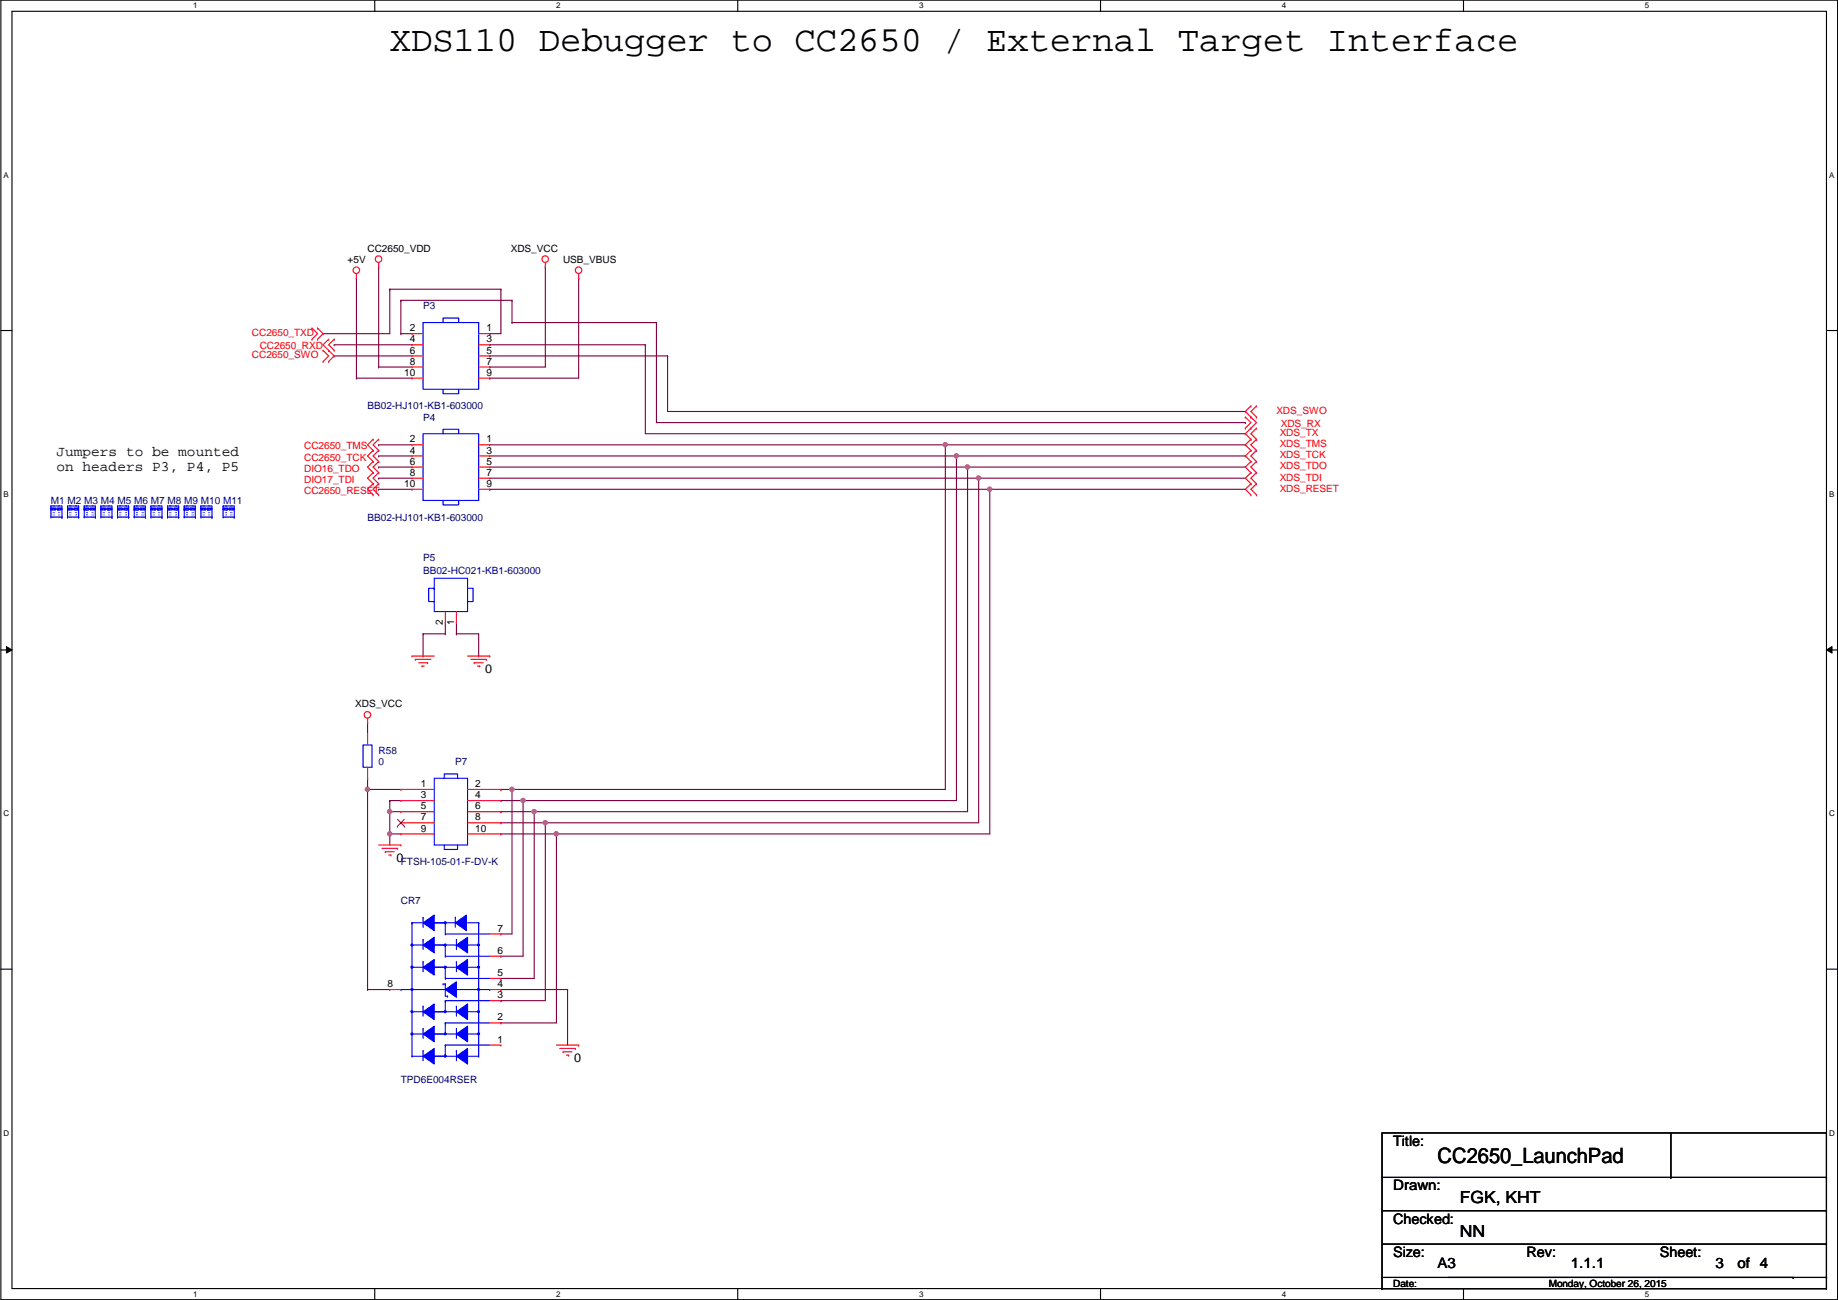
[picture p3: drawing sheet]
<svg xmlns="http://www.w3.org/2000/svg" width="420mm" height="297mm" viewBox="0 0 420 297" stroke-linecap="round" stroke-linejoin="round" font-family="sans-serif">
<path d="M.2 0h419.9v297h-419.9zM2.7 2.6h414.8v291.8h-414.8z" fill="none" stroke="#000" stroke-width=".25"/>
<g fill="#fff">
<path d="M44.2 .3h1v2h-1z"/>
<path d="M44.2 294.7h1v2h-1z"/>
</g>
<path d="M85.7 0v2.6M85.7 294.4v2.6" fill="none" stroke="#000" stroke-width=".25"/>
<g fill="#fff">
<path d="M127.1 .3h1v2h-1z"/>
<path d="M127.1 294.7h1v2h-1z"/>
</g>
<path d="M168.6 0v2.6M168.6 294.4v2.6" fill="none" stroke="#000" stroke-width=".25"/>
<g fill="#fff">
<path d="M210.1 .3h1v2h-1z"/>
<path d="M210.1 294.7h1v2h-1z"/>
</g>
<path d="M251.6 0v2.6M251.6 294.4v2.6" fill="none" stroke="#000" stroke-width=".25"/>
<g fill="#fff">
<path d="M293 .3h1v2h-1z"/>
<path d="M293 294.7h1v2h-1z"/>
</g>
<path d="M334.5 0v2.6M334.5 294.4v2.6" fill="none" stroke="#000" stroke-width=".25"/>
<g fill="#fff">
<path d="M376 .3h1v2h-1z"/>
<path d="M376 294.7h1v2h-1z"/>
<path d="M.8 39h1.2v2h-1.2z"/>
<path d="M418.2 39h1.1v2h-1.1z"/>
<path d="M.8 112h1.2v2h-1.2z"/>
<path d="M418.2 112h1.1v2h-1.1z"/>
</g>
<path d="M.2 75.5h2.5M417.5 75.5h2.6" fill="none" stroke="#000" stroke-width=".25"/>
<g fill="#fff">
<path d="M.8 185h1.3v1.9h-1.3z"/>
<path d="M418.2 185h1.2v1.9h-1.2z"/>
</g>
<path d="M.2 148.5h2.5M417.5 148.5h2.6" fill="none" stroke="#000" stroke-width=".25"/>
<path d="M1.5 147.7l1.2 .8-1.2 .7zM417.5 148.5l1.3-.8v1.5z" fill="#000"/>
<path d="M1.5 147.7l1.2 .8-1.2 .7zM417.5 148.5l1.3-.8v1.5z" fill="none" stroke="#000" stroke-width=".23"/>
<g fill="#fff">
<path d="M.8 257.9h1.3v2h-1.3z"/>
<path d="M418.2 257.9h1.2v2h-1.2z"/>
</g>
<path d="M.2 221.4h2.5M417.5 221.4h2.6" fill="none" stroke="#000" stroke-width=".25"/>
<g fill="none" stroke="#800040" stroke-width=".25">
<path d="M91.6 76.2h.1M91.6 76.2h2.6M112 78.8h.1M112 76.2h.1M112 78.8h35.5M112 76.2h2.5M147.5 78.8h.1M147.5 78.8v20.3M112 81.3h.1M112 81.3h40.6M86.6 111.8h.1M86.6 101.6h.1"/>
<path d="M86.6 104.2h.1M86.6 109.3h.1M86.6 106.7h.1M86.6 111.8h7.6M86.6 101.6h7.6M86.6 104.2h7.6M86.6 109.3h7.6M86.6 106.7h7.6M96.7 149.9h.1M96.7 144.8h.1M96.7 144.8v5.1M96.7 144.8h5.1"/>
<path d="M109.4 149.9h.1M109.4 144.8v5.1M89.1 182.9h.1M89.1 185.5h.1M89.1 182.9v7.6M89.1 182.9h2.5M89.1 185.5h2.5"/>
</g>
<circle cx="89.1" cy="190.5" r=".49" fill="#f0f"/>
<circle cx="89.1" cy="190.5" r=".49" fill="none" stroke="#f0f" stroke-width=".25"/>
<circle cx="89.1" cy="185.4" r=".49" fill="#f0f"/>
<circle cx="89.1" cy="185.4" r=".49" fill="none" stroke="#f0f" stroke-width=".25"/>
<path d="M84 180.4h.1M84 180.4v45.7M89.1 190.5h.1M89.1 190.5h2.5M89.1 190.5v2.6" fill="none" stroke="#800040" stroke-width=".25"/>
<circle cx="84" cy="180.4" r=".49" fill="#f0f"/>
<circle cx="84" cy="180.4" r=".49" fill="none" stroke="#f0f" stroke-width=".25"/>
<g fill="none" stroke="#800040" stroke-width=".25">
<path d="M114.5 180.4h.1M114.5 182.9h.1M114.5 190.5h.1M114.5 185.5h.1M114.5 188h.1M114.5 180.4h2.5M114.5 182.9h5.1M114.5 190.5h12.7M114.5 185.5h7.6M114.5 188h109.2M117 180.4h.1M117 180.4v33"/>
<path d="M119.6 182.9h.1M119.6 182.9v35.6M124.7 188h.1M124.7 188v40.6M127.2 190.5h.1M127.2 190.5v43.2M84 226.1h.1M84 226.1h5.1M114.5 226.1h.1M114.5 226.1h15.2M129.7 226.1h.1M129.7 226.1v12.7"/>
</g>
<circle cx="124.6" cy="188" r=".49" fill="#f0f"/>
<circle cx="124.6" cy="188" r=".49" fill="none" stroke="#f0f" stroke-width=".25"/>
<path d="M127.2 190.5h.1M127.2 190.5h99.1" fill="none" stroke="#800040" stroke-width=".25"/>
<circle cx="127.2" cy="190.5" r=".49" fill="#f0f"/>
<circle cx="127.2" cy="190.5" r=".49" fill="none" stroke="#f0f" stroke-width=".25"/>
<path d="M117 180.4h.1M117 180.4h99.1" fill="none" stroke="#800040" stroke-width=".25"/>
<circle cx="117" cy="180.4" r=".49" fill="#f0f"/>
<circle cx="117" cy="180.4" r=".49" fill="none" stroke="#f0f" stroke-width=".25"/>
<path d="M119.6 182.9h.1M119.6 182.9h99" fill="none" stroke="#800040" stroke-width=".25"/>
<circle cx="119.6" cy="182.9" r=".49" fill="#f0f"/>
<circle cx="119.6" cy="182.9" r=".49" fill="none" stroke="#f0f" stroke-width=".25"/>
<g fill="none" stroke="#800040" stroke-width=".25">
<path d="M73.9 76.2h.1M81.5 63.5h.1M81.5 63.5v22.9M86.6 61h.1M86.6 61v22.9M89.1 66.1h.1M89.1 66.1v10.1h-15.2M89.1 66.1h25.4M91.6 68.6h.1M91.6 68.6v7.6M91.6 68.6h25.4M114.5 66.1h.1"/>
<path d="M114.5 66.1v10.1M124.7 61h.1M124.7 61v22.9h-12.7M132.3 63.5h.1M132.3 63.5v22.9h-20.3M76.4 81.3h.1M76.4 81.3h17.8M81.5 86.4h.1M81.5 86.4h12.7M86.6 83.9h.1M86.6 83.9h7.6M112 86.4h.1"/>
<path d="M112 83.9h.1M112 101.6h104.1M112 104.2h106.6M112 106.7h109.2M216.1 101.6h.1M218.6 104.2h.1M221.2 106.7h.1M104.3 144.8h.1M104.3 144.8h5.1"/>
</g>
<circle cx="221.2" cy="106.7" r=".49" fill="#f0f"/>
<circle cx="221.2" cy="106.7" r=".49" fill="none" stroke="#f0f" stroke-width=".25"/>
<path d="M117 68.6h.1M117 73.7h.1M117 68.6v5.1M117 73.7h33.1M150.1 73.7h.1M150.1 73.7v22.9M112 111.8h.1M112 109.3h111.7M112 111.8h114.3M223.7 109.3h.1" fill="none" stroke="#800040" stroke-width=".25"/>
<circle cx="226.2" cy="111.8" r=".49" fill="#f0f"/>
<circle cx="226.2" cy="111.8" r=".49" fill="none" stroke="#f0f" stroke-width=".25"/>
<path d="M147.5 99.1h137.2M150.1 96.6h134.6M152.6 94h132.1M284.7 96.6h.1M284.7 99.1h.1M284.7 94h.1M221.2 106.7h.1M221.2 106.7v78.8M223.7 109.3h.1M223.7 109.3v78.7M226.3 111.8h.1M226.3 111.8h58.4" fill="none" stroke="#800040" stroke-width=".25"/>
<circle cx="223.7" cy="109.2" r=".49" fill="#f0f"/>
<circle cx="223.7" cy="109.2" r=".49" fill="none" stroke="#f0f" stroke-width=".25"/>
<path d="M152.6 81.3h.1M152.6 81.3v12.7M122.1 185.5h.1M122.1 185.5v38.1h-7.6M122.1 185.5h99.1M114.5 233.7h.1M114.5 228.6h.1M114.5 223.6h.1M114.5 233.7h12.7M114.5 228.6h10.2" fill="none" stroke="#800040" stroke-width=".25"/>
<circle cx="122.1" cy="185.4" r=".49" fill="#f0f"/>
<circle cx="122.1" cy="185.4" r=".49" fill="none" stroke="#f0f" stroke-width=".25"/>
<g fill="none" stroke="#800040" stroke-width=".25">
<path d="M216.1 101.6h.1M216.1 101.6v78.8M221.2 106.7h.1M221.2 106.7h63.5M223.7 109.3h.1M223.7 109.3h61M226.3 111.8h.1M226.3 111.8v78.7M84 177.8h.1M84 165.1h.1M84 165.1v2.6M84 177.8v2.6"/>
<path d="M84 180.4h.1M84 180.4h7.6M114.5 218.5h.1M114.5 213.4h.1M114.5 218.5h5.1M114.5 213.4h2.5"/>
</g>
<circle cx="216.1" cy="101.6" r=".49" fill="#f0f"/>
<circle cx="216.1" cy="101.6" r=".49" fill="none" stroke="#f0f" stroke-width=".25"/>
<path d="M216.1 101.6h68.6M218.6 104.2h.1M218.6 104.2v78.7M284.7 101.6h.1" fill="none" stroke="#800040" stroke-width=".25"/>
<circle cx="218.6" cy="104.2" r=".49" fill="#f0f"/>
<circle cx="218.6" cy="104.2" r=".49" fill="none" stroke="#f0f" stroke-width=".25"/>
<path d="M76.4 78.8h.1M76.4 78.8h17.8M218.6 104.2h66.1M284.7 104.2h.1M101.8 144.8h.1M101.8 142.3v2.5M104.3 144.8h.1M104.3 142.3v2.5" fill="none" stroke="#800040" stroke-width=".25"/>
<g fill="none" stroke="#f00" stroke-width=".25">
<path d="M86.6 60v1M124.7 60v1M71.3 75h.1M71.3 77.5h.1M71.3 75l1.3 1.2-1.3 1.3M72.6 77.5h.1M72.6 75h.1M72.6 75l1.3 1.2-1.3 1.3M75.1 77.5h.1M75.1 77.5l-1.2 1.3 2.5 2.5-1.3 1.3M76.4 77.5h.1M76.4 77.5l-1.3 1.3 1.3 1.3"/>
<path d="M81.5 63.5h.1M81.5 62.5v1M86.6 61h.1M124.7 61h.1M132.3 63.5h.1M132.3 62.5v1M73.9 80.1h.1M73.9 82.6h.1M73.9 80.1l1.2 1.2-1.2 1.3M75.1 82.6h.1M75.1 80.1h.1M76.4 80.1h.1"/>
<path d="M284.7 95.3h.1M284.7 97.8h.1M284.7 95.3l1.3 1.3-1.3 1.2M286 95.3h.1M286 97.8h.1M286 92.8h.1M286 92.8l-1.3 1.2 2.5 2.6-2.5 2.5 1.3 1.3M287.2 97.8h.1M287.2 92.8h.1M287.2 95.3h.1M287.2 97.8l-1.2 1.3 1.2 1.3M287.2 92.8l-1.2 1.2 1.2 1.3"/>
<path d="M85.3 105.5h.1M85.3 108h.1M85.3 110.5h.1M85.3 113.1h.1M85.3 100.4h.1M85.3 102.9h.1M85.3 105.5l-1.3 1.2 1.3 1.3M85.3 108l-1.3 1.3 1.3 1.2M85.3 110.5l-1.3 1.3 1.3 1.3M85.3 100.4l-1.3 1.2 1.3 1.3M85.3 102.9l-1.3 1.3 1.3 1.3M86.6 105.5h.1"/>
<path d="M86.6 108h.1M86.6 110.5h.1M86.6 113.1h.1M86.6 100.4h.1M86.6 102.9h.1M86.6 105.5l-1.3 1.2 1.3 1.3M86.6 108l-1.3 1.3 1.3 1.2M86.6 110.5l-1.3 1.3 1.3 1.3M86.6 100.4l-1.3 1.2 1.3 1.3M86.6 102.9l-1.3 1.3 1.3 1.3M286 108h.1M286 105.5h.1"/>
<path d="M286 110.5h.1M286 113.1h.1M286 102.9h.1M286 100.4h.1M286 105.5l-1.3 1.2 1.3 1.3M286 108l-1.3 1.3 1.3 1.2M286 110.5l-1.3 1.3 1.3 1.3M286 102.9l-1.3 1.3 1.3 1.3M286 100.4l-1.3 1.2 1.3 1.3M287.2 105.5h.1M287.2 108h.1M287.2 110.5h.1"/>
<path d="M287.2 113.1h.1M287.2 102.9h.1M287.2 100.4h.1M287.2 105.5l-1.2 1.2 1.2 1.3M287.2 108l-1.2 1.3 1.2 1.2M287.2 110.5l-1.2 1.3 1.2 1.3M287.2 102.9l-1.2 1.3 1.2 1.3M287.2 100.4l-1.2 1.2 1.2 1.3M94.2 149.9h.1M94.2 149.9h5.1M94.9 150.7h.1M94.9 150.7h3.6"/>
<path d="M95.7 151.4h2M96.5 152.2h.1M96.5 152.2h.5M97.7 151.4h.1M106.9 149.9h5.1M107.6 150.7h3.6M108.4 151.4h.1M108.4 151.4h2M109.2 152.2h.5M109.7 152.2h.1M111.2 150.7h.1M112 149.9h.1"/>
<path d="M84 165.1h.1M84 164.1v1M86.6 193.1h5M87.3 193.8h3.6M88.1 194.6h.1M88.1 194.6h2M88.8 195.4h.6M89.4 195.4h.1M90.9 193.8h.1M91.6 193.1h.1M127.2 238.8h5.1M128 239.6h3.5"/>
<path d="M131.5 239.6h.1M132.3 238.8h.1M128.7 240.3h.1M128.7 240.3h2.1M129.5 241.1h.5M130 241.1h.1"/>
<circle cx="86.5" cy="59.2" r=".75"/>
<circle cx="124.6" cy="59.2" r=".75"/>
<circle cx="81.5" cy="61.7" r=".75"/>
<circle cx="132.3" cy="61.7" r=".75"/>
<circle cx="84" cy="163.3" r=".75"/>
</g>
<g fill="none" stroke="#000" stroke-width=".25">
<path d="M315.9 258.9h101.6v33h-101.6zM382 258.9v10.1M315.9 269h101.6M315.9 276.6h101.6M382 269h.1M417.5 269h.1M417.5 276.6h.1M315.9 294.4h.1M315.9 284.3h101.6M315.9 291.9v2.5M315.9 294.4h101.6M331.2 291.9h78.7"/>
<path d="M409.9 291.9h.1M417.5 284.3h.1M417.5 294.4h.1M417.5 291.9h.1M417.5 291.9v2.5"/>
</g>
<g fill="none" stroke="#00f" stroke-width=".25">
<path d="M11.6 115.6h.1M11.6 118.2h.1M11.6 116.4h.1M11.6 116.1h.1M11.6 118.2h2.6M11.6 115.6h2.6v.5M11.6 116.4h2.6v1.8M11.6 116.1h2.6M11.6 115.6v.5M11.6 116.4v1.8M11.9 116.4h.1M11.9 116.1v.3"/>
<path d="M12.6 116.4h.1M12.6 116.1v.3M13.2 116.4h.1M13.2 116.1v.3M13.9 116.4h.1M13.9 116.1v.3M14.2 118.2h.1M14.2 116.1h.1M30.7 115.6h.1M30.7 118.2h.1M30.7 116.4h.1M30.7 116.1h.1"/>
<path d="M30.7 118.2h2.5M30.7 115.6h2.5v.5M30.7 116.4h2.5v1.8M30.7 115.6v.5M30.7 116.4v1.8M30.7 116.1h2.5M30.9 116.4h.1M30.9 116.1v.3M31.7 116.4h.1M31.7 116.1v.3M32.2 116.4h.1M32.2 116.1v.3"/>
<path d="M33 116.4h.1M33 116.1v.3M33.2 118.2h.1M33.2 116.1h.1M34.5 115.6h.1M34.5 118.2h.1M34.5 116.4h.1M34.5 116.1h.1M34.5 118.2h2.5M34.5 115.6h2.5v.5M34.5 116.4h2.5v1.8M34.5 116.1h2.5"/>
<path d="M34.5 115.6v.5M34.5 116.4v1.8M34.7 116.4h.1M34.7 116.1v.3M35.5 116.4h.1M35.5 116.1v.3M36 116.4h.1M36 116.1v.3M36.8 116.4h.1M36.8 116.1v.3M37 118.2h.1M37 116.1h.1"/>
<path d="M38.3 115.6h.1M38.3 118.2h.1M38.3 116.4h.1M38.3 116.1h.1M38.3 118.2h2.5M38.3 115.6h2.5v.5M38.3 116.4h2.5v1.8M38.3 116.1h2.5M38.3 115.6v.5M38.3 116.4v1.8M38.6 116.4h.1M38.6 116.1v.3"/>
<path d="M39.3 116.4h.1M39.3 116.1v.3M39.8 116.4h.1M39.8 116.1v.3M40.6 116.4h.1M40.6 116.1v.3M40.8 118.2h.1M40.8 116.1h.1"/>
</g>
<g fill="none" stroke="#00f" stroke-width=".25" stroke-dasharray="0 .5">
<path d="M12.1 115.6v2.6M12.1 118.2h.1M12.4 115.6v2.6M12.4 118.2h.1M13.4 115.6v2.6M13.4 118.2h.1M13.7 115.6v2.6M13.7 118.2h.1M31.2 115.6v2.6M31.2 118.2h.1M31.4 115.6v2.6M31.4 118.2h.1"/>
<path d="M32.5 115.6v2.6M32.5 118.2h.1M32.7 115.6v2.6M32.7 118.2h.1M35 115.6v2.6M35 118.2h.1M35.3 115.6v2.6M35.3 118.2h.1M36.3 115.6v2.6M36.3 118.2h.1M36.5 115.6v2.6M36.5 118.2h.1"/>
<path d="M38.8 115.6v2.6M38.8 118.2h.1M39.1 115.6v2.6M39.1 118.2h.1M40.1 115.6v2.6M40.1 118.2h.1M40.3 115.6v2.6M40.3 118.2h.1"/>
</g>
<path d="M96.7 241.3l2.6-1.7v3.5z" fill-rule="evenodd" fill="#00f"/>
<path d="M94.2 241.3h.1M94.2 241.3h2.5M96.7 241.3l2.6-1.7v3.5zM96.7 240.1h.1M96.7 240.1v2.3M99.3 241.3h.1M99.3 241.3h5M104.3 241.3h.1M106.9 241.3h2.5M109.4 241.3h.1" fill="none" stroke="#00f" stroke-width=".25"/>
<path d="M96.7 236.3l2.6-1.8v3.5z" fill-rule="evenodd" fill="#00f"/>
<path d="M94.2 236.3h.1M94.2 236.3h2.5M96.7 236.3l2.6-1.8v3.5zM96.7 235h.1M96.7 235v2.3M99.3 236.3h.1M99.3 236.3h5M104.3 236.3h.1M106.9 236.3h2.5M109.4 236.3h.1" fill="none" stroke="#00f" stroke-width=".25"/>
<path d="M96.7 231.2l2.6-1.8v3.6z" fill-rule="evenodd" fill="#00f"/>
<path d="M94.2 231.2h.1M94.2 231.2h2.5M96.7 231.2l2.6-1.8v3.6zM96.7 229.9h.1M96.7 229.9v2.3M99.3 231.2h.1M99.3 231.2h5M104.3 231.2h.1M106.9 231.2h2.5M109.4 231.2h.1" fill="none" stroke="#00f" stroke-width=".25"/>
<path d="M96.7 221l2.6-1.8v3.6z" fill-rule="evenodd" fill="#00f"/>
<path d="M96.7 219.8h.1M96.7 219.8v2.2M94.2 221h.1M94.2 221h2.5M96.7 221l2.6-1.8v3.6zM99.3 221h.1M99.3 221h5.3M104.6 221h.1M106.9 221h2.5M109.4 221h.1" fill="none" stroke="#00f" stroke-width=".25"/>
<path d="M96.7 215.9l2.6-1.7v3.5z" fill-rule="evenodd" fill="#00f"/>
<path d="M94.2 215.9h.1M94.2 215.9h2.5M96.7 215.9l2.6-1.7v3.5zM96.7 214.7h.1M96.7 214.7v2.3M99.3 215.9h.1M99.3 215.9h5M104.3 215.9h.1M106.9 215.9h2.5M109.4 215.9h.1" fill="none" stroke="#00f" stroke-width=".25"/>
<path d="M96.7 210.9l2.6-1.8v3.5z" fill-rule="evenodd" fill="#00f"/>
<path d="M94.2 210.9h.1M94.2 210.9h2.5M96.7 210.9l2.6-1.8v3.5zM96.7 209.6h.1M96.7 209.6v2.3M99.3 210.9h.1M99.3 210.9h5.3M104.6 210.9h.1" fill="none" stroke="#00f" stroke-width=".25"/>
<path d="M101.8 226.1l2.5-1.8v3.6z" fill-rule="evenodd" fill="#00f"/>
<g fill="none" stroke="#00f" stroke-width=".25">
<path d="M101.8 218.5h.1M101.8 213.4h.1M101.8 215.9h.1M101.8 210.9h.1M101.8 210.9v2.5M101.8 215.9v2.6M101.8 218.5h10.2M101.8 213.4h10.2M91.6 226.1h.1M91.6 226.1h10.2M94.2 226.1h.1M101.3 224.8h.1"/>
<path d="M101.3 224.8h.5M101.8 226.1l2.5-1.8v3.6zM101.8 224.8h.1M101.8 238.8h.1M101.8 233.7h.1M101.8 228.6h.1M101.8 223.6h.1M101.8 221h.1M101.8 221v2.6M101.8 224.8v2.8h.5M101.8 228.6v2.6M101.8 233.7v2.6"/>
<path d="M101.8 238.8v2.5M101.8 238.8h10.2M101.8 233.7h10.2M101.8 228.6h10.2M101.8 223.6h10.2M102.3 227.6h.1M104.3 226.1h7.7M109.4 226.1h.1M112 226.1h.1"/>
</g>
<path d="M109.2 236.1h.4v.3h-.4z" fill-rule="evenodd" fill="#00f"/>
<path d="M109.2 236.1h.4v.3h-.4z" fill="none" stroke="#00f" stroke-width=".25"/>
<path d="M94 220.8h.3v.4h-.3z" fill-rule="evenodd" fill="#00f"/>
<path d="M94 220.8h.3v.4h-.3z" fill="none" stroke="#00f" stroke-width=".25"/>
<path d="M94 215.7h.3v.4h-.3z" fill-rule="evenodd" fill="#00f"/>
<path d="M94 215.7h.3v.4h-.3z" fill="none" stroke="#00f" stroke-width=".25"/>
<path d="M109.2 215.7h.4v.4h-.4z" fill-rule="evenodd" fill="#00f"/>
<path d="M109.2 215.7h.4v.4h-.4z" fill="none" stroke="#00f" stroke-width=".25"/>
<path d="M109.2 220.8h.4v.4h-.4z" fill-rule="evenodd" fill="#00f"/>
<path d="M109.2 220.8h.4v.4h-.4z" fill="none" stroke="#00f" stroke-width=".25"/>
<path d="M101.6 210.7h.3v.3h-.3z" fill-rule="evenodd" fill="#00f"/>
<path d="M101.6 210.7h.3v.3h-.3z" fill="none" stroke="#00f" stroke-width=".25"/>
<path d="M101.6 215.7h.3v.4h-.3z" fill-rule="evenodd" fill="#00f"/>
<path d="M101.6 215.7h.3v.4h-.3z" fill="none" stroke="#00f" stroke-width=".25"/>
<path d="M101.6 220.8h.3v.4h-.3z" fill-rule="evenodd" fill="#00f"/>
<path d="M101.6 220.8h.3v.4h-.3z" fill="none" stroke="#00f" stroke-width=".25"/>
<path d="M101.6 231h.3v.3h-.3z" fill-rule="evenodd" fill="#00f"/>
<path d="M101.6 231h.3v.3h-.3z" fill="none" stroke="#00f" stroke-width=".25"/>
<path d="M101.6 236.1h.3v.3h-.3z" fill-rule="evenodd" fill="#00f"/>
<path d="M101.6 236.1h.3v.3h-.3z" fill="none" stroke="#00f" stroke-width=".25"/>
<path d="M101.6 241.1h.3v.4h-.3z" fill-rule="evenodd" fill="#00f"/>
<path d="M101.6 241.1h.3v.4h-.3z" fill="none" stroke="#00f" stroke-width=".25"/>
<path d="M94 236.1h.3v.3h-.3z" fill-rule="evenodd" fill="#00f"/>
<path d="M94 236.1h.3v.3h-.3z" fill="none" stroke="#00f" stroke-width=".25"/>
<path d="M94 231h.3v.3h-.3z" fill-rule="evenodd" fill="#00f"/>
<path d="M106.9 210.9h2.5M109.4 210.9h.1M94 231h.3v.3h-.3zM104.3 240.1h.1M104.3 240.1v2.3" fill="none" stroke="#00f" stroke-width=".25"/>
<path d="M104.3 241.3l2.6-1.7v3.5z" fill-rule="evenodd" fill="#00f"/>
<path d="M104.3 235h.1M104.3 235v2.3M104.3 241.3l2.6-1.7v3.5z" fill="none" stroke="#00f" stroke-width=".25"/>
<path d="M104.3 236.3l2.6-1.8v3.5z" fill-rule="evenodd" fill="#00f"/>
<path d="M104.3 236.3l2.6-1.8v3.5zM104.3 229.9h.1M104.3 229.9v2.3" fill="none" stroke="#00f" stroke-width=".25"/>
<path d="M104.3 231.2l2.6-1.8v3.6z" fill-rule="evenodd" fill="#00f"/>
<path d="M104.3 219.8h.1M104.3 219.8v2.2M104.3 231.2l2.6-1.8v3.6z" fill="none" stroke="#00f" stroke-width=".25"/>
<path d="M104.3 221l2.6-1.8v3.6z" fill-rule="evenodd" fill="#00f"/>
<path d="M104.3 214.7h.1M104.3 214.7v2.3M104.3 221l2.6-1.8v3.6z" fill="none" stroke="#00f" stroke-width=".25"/>
<path d="M104.3 215.9l2.6-1.7v3.5z" fill-rule="evenodd" fill="#00f"/>
<path d="M104.1 209.6h.1M104.1 209.6v2.3M104.3 215.9l2.6-1.7v3.5z" fill="none" stroke="#00f" stroke-width=".25"/>
<path d="M104.1 210.9l2.5-1.8v3.5z" fill-rule="evenodd" fill="#00f"/>
<path d="M104.1 210.9l2.5-1.8v3.5z" fill="none" stroke="#00f" stroke-width=".25"/>
<path d="M109.2 225.9h.4v.3h-.4z" fill-rule="evenodd" fill="#00f"/>
<path d="M109.2 225.9h.4v.3h-.4z" fill="none" stroke="#00f" stroke-width=".25"/>
<path d="M94 225.9h.3v.3h-.3z" fill-rule="evenodd" fill="#00f"/>
<path d="M94 225.9h.3v.3h-.3z" fill="none" stroke="#00f" stroke-width=".25"/>
<path d="M109.2 231h.4v.3h-.4z" fill-rule="evenodd" fill="#00f"/>
<g fill="none" stroke="#00f" stroke-width=".25">
<path d="M96.7 73.7h12.7v15.2h-12.7zM101.3 73.7v-1h3.5v1M96.7 99.1h12.7v15.2h-12.7zM101.3 88.9v1.1h3.5v-1.1M101.3 99.1v-1h3.5v1M15.4 115.6h.1M15.4 118.2h.1M15.4 116.4h.1M15.4 116.1h.1M15.4 118.2h2.6M15.4 115.6h2.6v.5M15.4 116.4h2.6v1.8"/>
<path d="M15.4 116.1h2.6M15.4 115.6v.5M15.4 116.4v1.8M15.7 116.4h.1M15.7 116.1v.3M16.5 116.4h.1M16.5 116.1v.3M17 116.4h.1M17 116.1v.3M17.7 116.4h.1M17.7 116.1v.3M18 118.2h.1"/>
<path d="M18 116.1h.1M19.3 115.6h.1M19.3 118.2h.1M19.3 116.4h.1M19.3 116.1h.1M19.3 118.2h2.5M19.3 115.6h2.5v.5M19.3 116.4h2.5v1.8M19.3 116.1h2.5M19.3 115.6v.5M19.3 116.4v1.8M19.5 116.4h.1"/>
<path d="M19.5 116.1v.3M20.3 116.4h.1M20.3 116.1v.3M20.8 116.4h.1M20.8 116.1v.3M21.5 116.4h.1M21.5 116.1v.3M21.8 118.2h.1M21.8 116.1h.1M23.1 115.6h.1M23.1 118.2h.1M23.1 116.4h.1"/>
<path d="M23.1 116.1h.1M23.1 118.2h2.5M23.1 115.6h2.5v.5M23.1 116.4h2.5v1.8M23.1 116.1h2.5M23.1 115.6v.5M23.1 116.4v1.8M23.3 116.4h.1M23.3 116.1v.3M24.1 116.4h.1M24.1 116.1v.3M24.6 116.4h.1"/>
<path d="M24.6 116.1v.3M25.3 116.4h.1M25.3 116.1v.3M25.6 118.2h.1M25.6 116.1h.1M26.9 115.6h.1M26.9 118.2h.1M26.9 116.4h.1M26.9 116.1h.1M26.9 118.2h2.5M26.9 115.6h2.5v.5M26.9 116.4h2.5v1.8"/>
<path d="M26.9 116.1h2.5M26.9 115.6v.5M26.9 116.4v1.8M27.1 116.4h.1M27.1 116.1v.3M27.9 116.4h.1M27.9 116.1v.3M28.4 116.4h.1M28.4 116.1v.3M29.2 116.4h.1M29.2 116.1v.3M29.4 118.2h.1"/>
<path d="M29.4 116.1h.1M42.1 115.6h.1M42.1 118.2h.1M42.1 116.4h.1M42.1 116.1h.1M42.1 118.2h2.6M42.1 115.6h2.6v.5M42.1 116.4h2.6v1.8M42.1 115.6v.5M42.1 116.4v1.8M42.1 116.1h2.6M42.4 116.4h.1"/>
<path d="M42.4 116.1v.3M43.1 116.4h.1M43.1 116.1v.3M43.6 116.4h.1M43.6 116.1v.3M44.4 116.4h.1M44.4 116.1v.3M44.7 118.2h.1M44.7 116.1h.1M45.9 115.6h.1M45.9 118.2h.1M45.9 116.4h.1"/>
<path d="M45.9 116.1h.1M45.9 118.2h2.6M45.9 115.6h2.6v.5M45.9 116.4h2.6v1.8M45.9 116.1h2.6M45.9 115.6v.5M45.9 116.4v1.8M46.2 116.4h.1M46.2 116.1v.3M46.9 116.4h.1M46.9 116.1v.3M47.4 116.4h.1"/>
<path d="M47.4 116.1v.3M48.2 116.4h.1M48.2 116.1v.3M48.5 118.2h.1M48.5 116.1h.1M51 115.6h.1M51 118.2h.1M51 116.4h.1M51 116.1h.1M51 118.2h2.5M51 115.6h2.5v.5M51 116.4h2.5v1.8"/>
<path d="M51 116.1h2.5M51 115.6v.5M51 116.4v1.8M51.3 116.4h.1M51.3 116.1v.3M52 116.4h.1M52 116.1v.3M52.5 116.4h.1M52.5 116.1v.3M53.3 116.4h.1M53.3 116.1v.3M53.5 118.2h.1"/>
<path d="M53.5 116.1h.1M101.3 114.3v1.1h3.5v-1.1M99.3 132.1h7.6v7.6h-7.6zM99.3 134.7v-.3h-1.3v3.1h1.3M106.9 134.4h1.3v3.1h-1.3v-.3M83 170.2h2v5.1h-2zM99.3 177.8h7.6v15.3h-7.6zM101.5 177.8v-1h3.1v1M101.5 193.1v1h3.1v-1M94.2 210.9h.1M94.2 210.9v30.4M109.4 210.9h.1"/>
<path d="M109.4 210.9v30.4M109.2 231h.4v.3h-.4z"/>
</g>
<g fill="none" stroke="#f00" stroke-width=".25">
<path d="M94.2 76.2h.1M94.2 78.8h.1M94.2 76.2h2.5M94.2 78.8h2.5M109.4 76.2h2.6M109.4 78.8h2.6M112 76.2h.1M112 78.8h.1M94.2 81.3h.1M94.2 83.9h.1M94.2 86.4h.1M94.2 81.3h2.5"/>
<path d="M94.2 83.9h2.5M94.2 86.4h2.5M109.4 81.3h2.6M109.4 83.9h2.6M109.4 86.4h2.6M112 81.3h.1M112 83.9h.1M112 86.4h.1M94.2 101.6h.1M94.2 104.2h.1M94.2 106.7h.1M94.2 109.3h.1"/>
<path d="M94.2 111.8h.1M94.2 101.6h2.5M94.2 104.2h2.5M94.2 106.7h2.5M94.2 109.3h2.5M94.2 111.8h2.5M109.4 101.6h2.6M109.4 104.2h2.6M109.4 106.7h2.6M109.4 109.3h2.6M109.4 111.8h2.6M112 101.6h.1"/>
<path d="M112 104.2h.1M112 106.7h.1M112 109.3h.1M112 111.8h.1M101.8 139.7v2.6M104.3 139.7v2.6M101.8 142.3h.1M104.3 142.3h.1M84 177.8h.1M84 167.7h.1M84 167.7v2.5M84 175.3v2.5"/>
<path d="M91.6 180.4h.1M91.6 182.9h.1M91.6 185.5h.1M91.6 188h.1M91.6 190.5h.1M91.6 180.4h7.7M91.6 182.9h7.7M91.6 185.5h7.7M91.6 188h7.7M91.6 190.5h7.7M106.9 180.4h7.6M106.9 182.9h7.6"/>
<path d="M106.9 185.5h7.6M106.9 188h7.6M106.9 190.5h7.6M114.5 180.4h.1M114.5 182.9h.1M114.5 185.5h.1M114.5 188h.1M114.5 190.5h.1M112 218.5h2.5M112 213.4h2.5M114.5 218.5h.1M114.5 213.4h.1"/>
<path d="M89.1 226.1h.1M89.1 226.1h2.5M112 238.8h2.5M112 233.7h2.5M112 228.6h2.5M112 226.1h2.5M112 223.6h2.5M114.5 238.8h.1M114.5 233.7h.1M114.5 228.6h.1M114.5 226.1h.1M114.5 223.6h.1"/>
</g>
<g fill="none" stroke="#00f" stroke-width=".25" stroke-dasharray="0 .5">
<path d="M15.9 115.6v2.6M15.9 118.2h.1M16.2 115.6v2.6M16.2 118.2h.1M17.2 115.6v2.6M17.2 118.2h.1M17.5 115.6v2.6M17.5 118.2h.1M19.8 115.6v2.6M19.8 118.2h.1M20 115.6v2.6M20 118.2h.1"/>
<path d="M21 115.6v2.6M21 118.2h.1M21.3 115.6v2.6M21.3 118.2h.1M23.6 115.6v2.6M23.6 118.2h.1M23.8 115.6v2.6M23.8 118.2h.1M24.8 115.6v2.6M24.8 118.2h.1M25.1 115.6v2.6M25.1 118.2h.1"/>
<path d="M27.4 115.6v2.6M27.4 118.2h.1M27.6 115.6v2.6M27.6 118.2h.1M28.6 115.6v2.6M28.6 118.2h.1M28.9 115.6v2.6M28.9 118.2h.1M42.6 115.6v2.6M42.6 118.2h.1M42.9 115.6v2.6M42.9 118.2h.1"/>
<path d="M43.9 115.6v2.6M43.9 118.2h.1M44.1 115.6v2.6M44.1 118.2h.1M46.4 115.6v2.6M46.4 118.2h.1M46.7 115.6v2.6M46.7 118.2h.1M47.7 115.6v2.6M47.7 118.2h.1M48 115.6v2.6M48 118.2h.1"/>
<path d="M51.5 115.6v2.6M51.5 118.2h.1M51.8 115.6v2.6M51.8 118.2h.1M52.8 115.6v2.6M52.8 118.2h.1M53 115.6v2.6M53 118.2h.1"/>
</g>
<path d="M90.8 188.8h.1M90.9 187.2l1.5 1.6M92.4 187.2l-1.6 1.6M92.4 188.8h.1" fill="none" stroke="#804000" stroke-width=".23"/>
<circle cx="89.1" cy="190.5" r=".49" fill="#f0f"/>
<circle cx="89.1" cy="190.5" r=".49" fill="none" stroke="#f0f" stroke-width=".25"/>
<circle cx="89.1" cy="185.4" r=".49" fill="#f0f"/>
<circle cx="89.1" cy="185.4" r=".49" fill="none" stroke="#f0f" stroke-width=".25"/>
<circle cx="84" cy="180.4" r=".49" fill="#f0f"/>
<circle cx="84" cy="180.4" r=".49" fill="none" stroke="#f0f" stroke-width=".25"/>
<circle cx="124.6" cy="188" r=".49" fill="#f0f"/>
<circle cx="124.6" cy="188" r=".49" fill="none" stroke="#f0f" stroke-width=".25"/>
<circle cx="127.2" cy="190.5" r=".49" fill="#f0f"/>
<circle cx="127.2" cy="190.5" r=".49" fill="none" stroke="#f0f" stroke-width=".25"/>
<circle cx="117" cy="180.4" r=".49" fill="#f0f"/>
<circle cx="117" cy="180.4" r=".49" fill="none" stroke="#f0f" stroke-width=".25"/>
<circle cx="119.6" cy="182.9" r=".49" fill="#f0f"/>
<circle cx="119.6" cy="182.9" r=".49" fill="none" stroke="#f0f" stroke-width=".25"/>
<circle cx="221.2" cy="106.7" r=".49" fill="#f0f"/>
<circle cx="221.2" cy="106.7" r=".49" fill="none" stroke="#f0f" stroke-width=".25"/>
<circle cx="226.2" cy="111.8" r=".49" fill="#f0f"/>
<circle cx="226.2" cy="111.8" r=".49" fill="none" stroke="#f0f" stroke-width=".25"/>
<circle cx="223.7" cy="109.2" r=".49" fill="#f0f"/>
<circle cx="223.7" cy="109.2" r=".49" fill="none" stroke="#f0f" stroke-width=".25"/>
<circle cx="122.1" cy="185.4" r=".49" fill="#f0f"/>
<circle cx="122.1" cy="185.4" r=".49" fill="none" stroke="#f0f" stroke-width=".25"/>
<circle cx="216.1" cy="101.6" r=".49" fill="#f0f"/>
<circle cx="216.1" cy="101.6" r=".49" fill="none" stroke="#f0f" stroke-width=".25"/>
<circle cx="218.6" cy="104.2" r=".49" fill="#f0f"/>
<circle cx="218.6" cy="104.2" r=".49" fill="none" stroke="#f0f" stroke-width=".25"/>
<text font-size="8.1" x="89.1" y="11.6">XDS110 Debugger to CC2650 / External Target Interface</text>
<text font-size="4.8" x="328.6" y="265.8">CC2650_LaunchPad</text>
<g font-size="3.8">
<text x="333.7" y="275">FGK, KHT</text>
<text x="333.7" y="282.6">NN</text>
</g>
<g font-size="3.3">
<text x="12.9" y="104.3">Jumpers to be mounted</text>
<text x="12.9" y="107.6">on headers P3, P4, P5</text>
<text x="318.5" y="261.8">Title:</text>
<text x="318.5" y="272">Drawn:</text>
<text x="318.5" y="279.6">Checked:</text>
<text x="318.5" y="287.2">Size:</text>
<text x="348.9" y="287.2">Rev:</text>
<text x="379.4" y="287.2">Sheet:</text>
<text x="328.6" y="289.8">A3</text>
<text x="359.1" y="289.8">1.1.1</text>
<text x="392.1" y="289.8">3</text>
<text x="397.2" y="289.8">of 4</text>
</g>
<g font-size="2.8">
<text x="110.9" y="153.7">0</text>
<text x="90.6" y="196.9">0</text>
<text x="131.3" y="242.6">0</text>
</g>
<g font-size="2.3">
<text x="84" y="57.5">CC2650_VDD</text>
<text x="116.8" y="57.5">XDS_VCC</text>
<text x="79.4" y="60">+5V</text>
<text x="128.7" y="60">USB_VBUS</text>
<text x="93.7" y="75.7">2</text>
<text x="111.2" y="75.7">1</text>
<text x="93.7" y="78.2">4</text>
<text x="93.7" y="80.8">6</text>
<text x="93.7" y="83.3">8</text>
<text x="111.2" y="78.2">3</text>
<text x="111.2" y="80.8">5</text>
<text x="111.2" y="83.3">7</text>
<text x="92.4" y="85.9">10</text>
<text x="111.2" y="85.9">9</text>
<text x="93.7" y="101.1">2</text>
<text x="111.2" y="101.1">1</text>
<text x="93.7" y="103.6">4</text>
<text x="93.7" y="106.2">6</text>
<text x="111.2" y="103.6">3</text>
<text x="111.2" y="106.2">5</text>
<text x="92.4" y="111.3">10</text>
<text x="93.7" y="108.7">8</text>
<text x="111.2" y="108.7">7</text>
<text x="111.2" y="111.3">9</text>
<text x="101.2" y="142.8" transform="rotate(-90 101.2 142.8)">2</text>
<text x="103.8" y="142.8" transform="rotate(-90 103.8 142.8)">1</text>
<text x="81.2" y="161.6">XDS_VCC</text>
<text x="96.2" y="179.8">1</text>
<text x="108.7" y="179.8">2</text>
<text x="96.2" y="182.4">3</text>
<text x="96.2" y="184.9">5</text>
<text x="108.7" y="182.4">4</text>
<text x="108.7" y="184.9">6</text>
<text x="96.2" y="187.5">7</text>
<text x="96.2" y="190">9</text>
<text x="108.7" y="187.5">8</text>
<text x="108.7" y="190">10</text>
<text x="113.7" y="212.9">7</text>
<text x="113.7" y="217.9">6</text>
<text x="88.6" y="225.6">8</text>
<text x="113.7" y="225.6">4</text>
<text x="113.7" y="223">5</text>
<text x="113.7" y="233.2">2</text>
<text x="113.7" y="228.1">3</text>
<text x="113.7" y="238.3">1</text>
<text x="318.5" y="294">Date:</text>
<text x="354" y="294">Monday, October 26, 2015</text>
</g>
<g font-size="2.3" fill="#000080">
<text x="96.7" y="70.7">P3</text>
<text x="84" y="93.6">BB02-HJ101-KB1-603000</text>
<text x="96.7" y="96.1">P4</text>
<text x="11.6" y="115.1">M1 M2 M3 M4 M5 M6 M7 M8 M9 M10 M11</text>
<text x="84" y="119">BB02-HJ101-KB1-603000</text>
<text x="96.7" y="128.1">P5</text>
<text x="96.7" y="131.1">BB02-HC021-KB1-603000</text>
<text x="86.6" y="172.3">R58</text>
<text x="86.6" y="174.8">0</text>
<text x="104.1" y="174.8">P7</text>
<text x="91.6" y="197.7">FTSH-105-01-F-DV-K</text>
<text x="91.6" y="206.6">CR7</text>
<text x="91.6" y="247.5">TPD6E004RSER</text>
</g>
<g font-size="2.3" fill="#f00">
<text x="57.6" y="76.8">CC2650_TXD</text>
<text x="57.6" y="81.9">CC2650_SWO</text>
<text x="59.4" y="79.8">CC2650_RXD</text>
<text x="291.8" y="94.6">XDS_SWO</text>
<text x="292.6" y="99.7">XDS_TX</text>
<text x="292.8" y="97.6">XDS_RX</text>
<text x="69.5" y="107.8">DIO16_TDO</text>
<text x="69.5" y="102.7">CC2650_TMS</text>
<text x="69.5" y="105.2">CC2650_TCK</text>
<text x="292.6" y="107.3">XDS_TDO</text>
<text x="292.6" y="104.7">XDS_TCK</text>
<text x="292.6" y="102.2">XDS_TMS</text>
<text x="69.5" y="110.3">DIO17_TDI</text>
<text x="69.5" y="112.9">CC2650_RESET</text>
<text x="292.6" y="109.8">XDS_TDI</text>
<text x="292.6" y="112.4">XDS_RESET</text>
</g>
<g font-size="1.8">
<text x="44.2" y="1.9">1</text>
<text x="127.1" y="1.9">2</text>
<text x="210.1" y="1.9">3</text>
<text x="293" y="1.9">4</text>
<text x="376" y="1.9">5</text>
<text x=".8" y="40.6">A</text>
<text x="418.2" y="40.6">A</text>
<text x=".8" y="113.6">B</text>
<text x="418.2" y="113.6">B</text>
<text x=".8" y="186.6">C</text>
<text x="418.2" y="186.6">C</text>
<text x=".8" y="259.5">D</text>
<text x="418.2" y="259.5">D</text>
<text x="44.2" y="296.3">1</text>
<text x="127.1" y="296.3">2</text>
<text x="210.1" y="296.3">3</text>
<text x="293" y="296.3">4</text>
<text x="376" y="296.3">5</text>
</g>
</svg>
